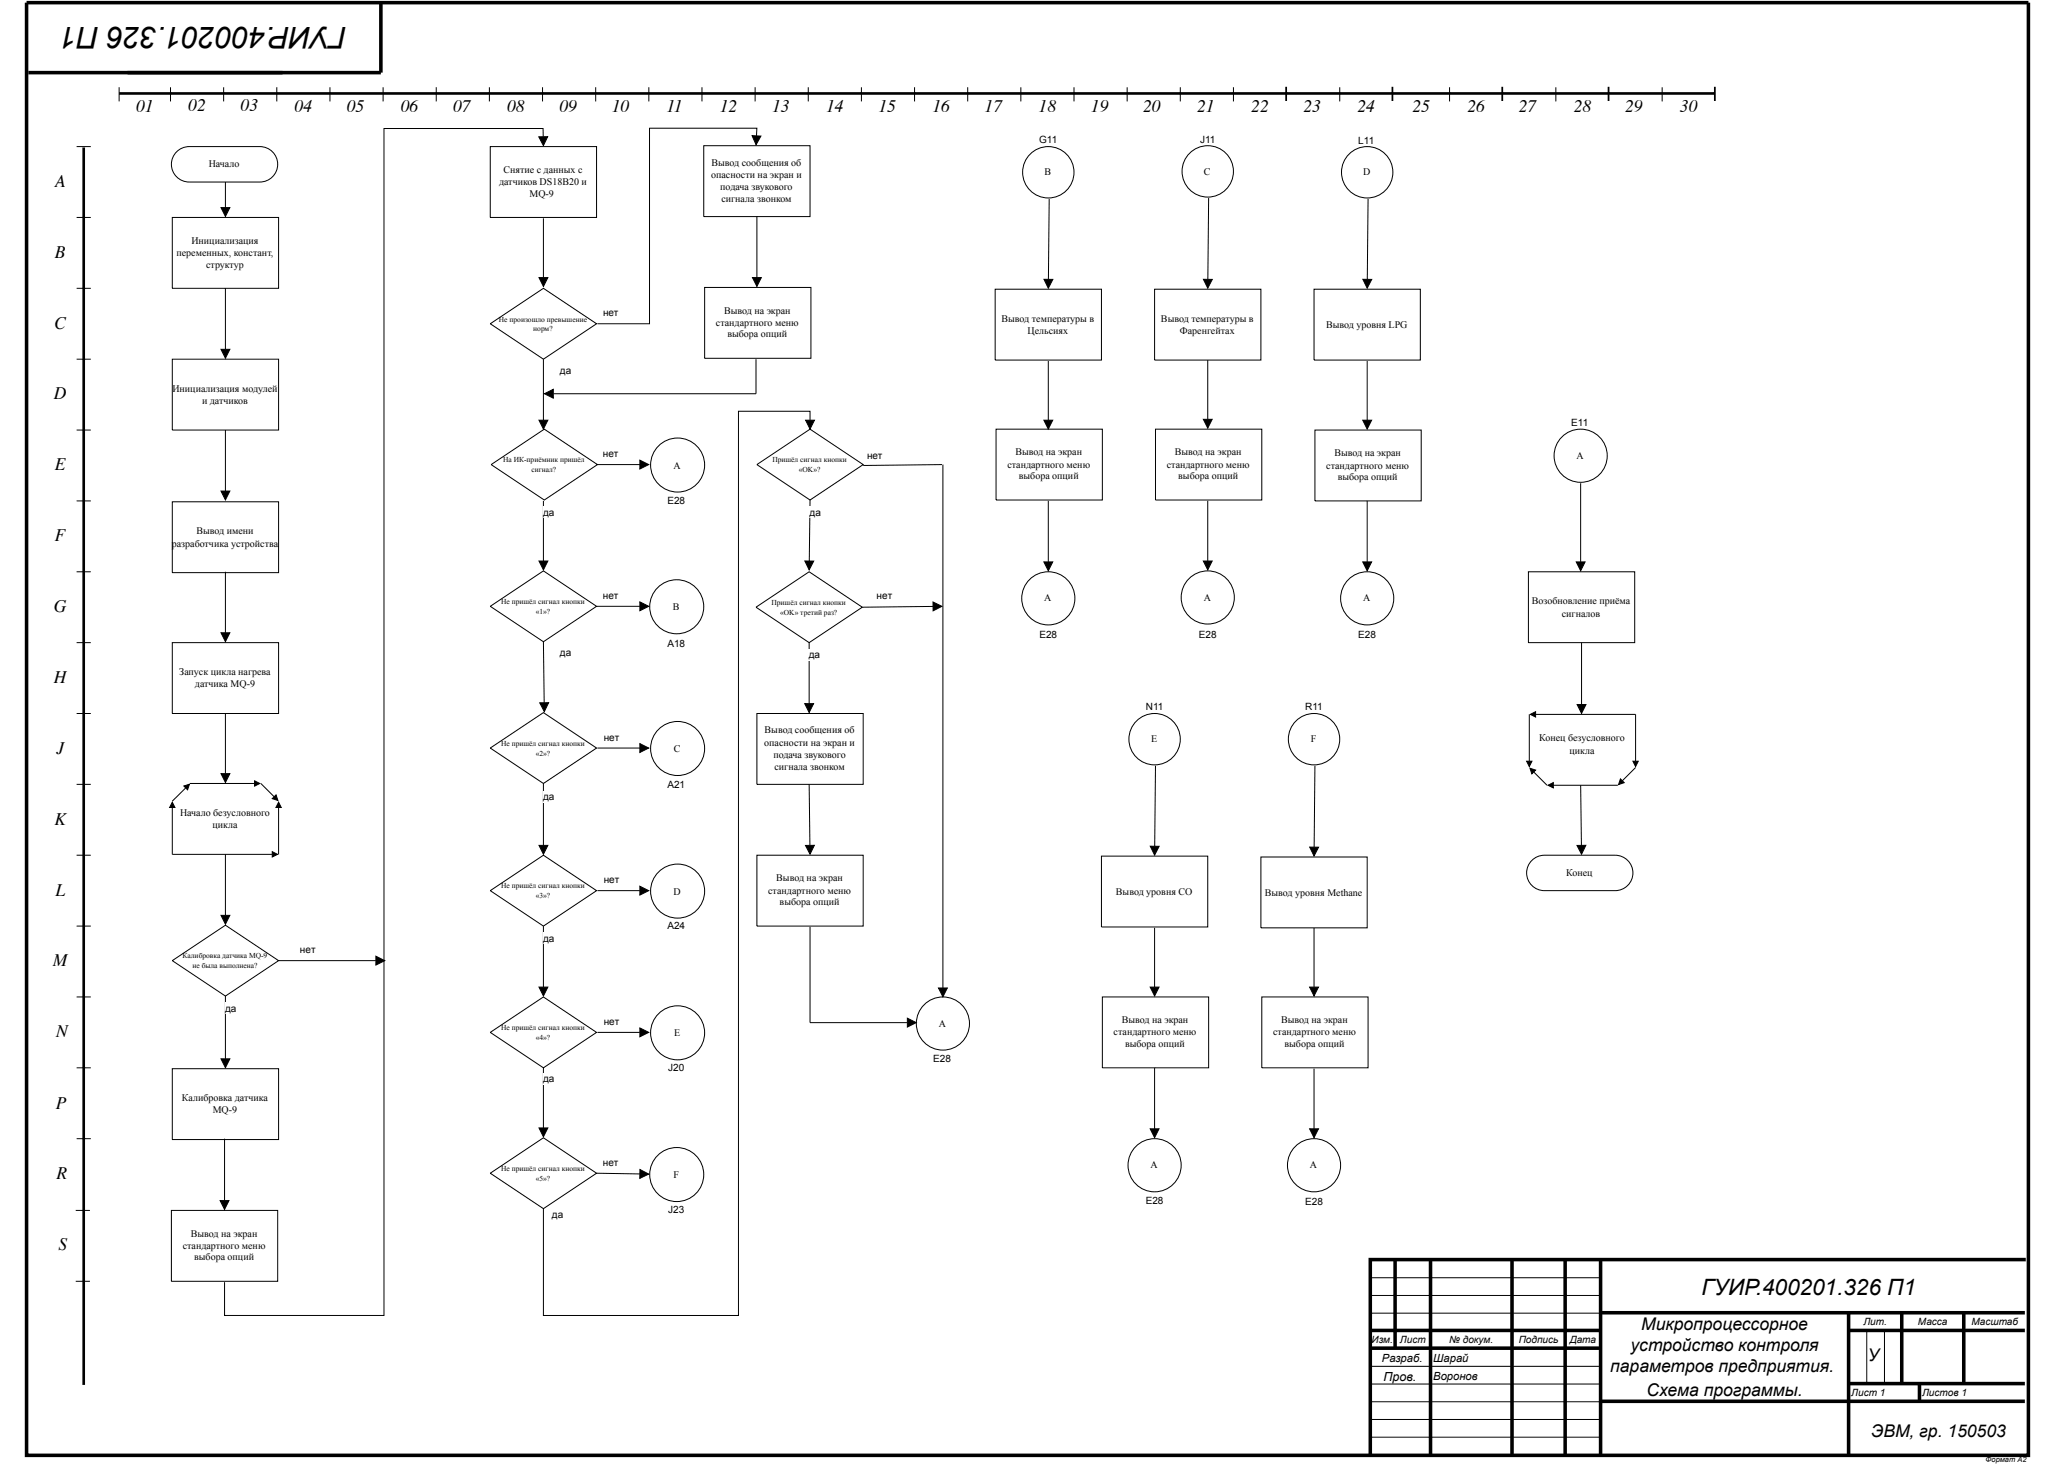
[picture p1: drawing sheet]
<svg xmlns="http://www.w3.org/2000/svg" width="593mm" height="421mm" viewBox="0 0 593 421" stroke-linecap="round" stroke-linejoin="round" font-family="sans-serif">
<g fill="none" stroke="#000" stroke-width="1" stroke-linecap="butt">
<path d="M7.6 .8h573.5v416.1h-573.5zM109.1 1v19.8h-101M399.7 360.8v25.4M409.8 360.8v55.9M433.2 360.8v55.9M448.4 360.8v55.9M458.5 376.1h121.6M458.5 360.8v55.9M529.6 376.1v40.6M544.8 376.1v20.3M562.6 376.1v20.3M580.3 360.8h-187.7v55.9"/>
<path d="M392.6 381.1h65.9M392.6 386.2h65.9M529.6 381.1h50.5M529.6 396.4h50.5M549.9 396.4v5M458.5 401.4h121.6"/>
</g>
<path d="M34.1 26.8h457M24 42.2v354.5" fill="none" stroke="#000" stroke-width=".76" stroke-linecap="butt"/>
<g fill="none" stroke="#000" stroke-width=".29">
<path d="M34.1 25v4.1M48.8 25v4.1M64.1 25v4.1M79.3 25v4.1M94.5 25v4.1M109.7 25v4.1M125 25v4.1M140.2 25v4.1M155.4 25v4.1M170.6 25v4.1M185.9 25v4.1M201.1 25v4.1"/>
<path d="M216.3 25v4.1M231.5 25v4.1M246.8 25v4.1M262 25v4.1M277.2 25v4.1M292.4 25v4.1M307.7 25v4.1M322.9 25v4.1M338.1 25v4.1M353.4 25v4.1M383.8 25v4.1M415.3 25v4.1"/>
<path d="M445.7 25v4.1M476.2 25v4.1M21.9 42h4.1M21.9 62.3h4.1M21.9 82.6h4.1M21.9 102.9h4.1M21.9 123.2h4.1M21.9 143.5h4.1M21.9 163.8h4.1M21.9 184.1h4.1M21.9 204.4h4.1M21.9 224.7h4.1"/>
<path d="M21.9 245h4.1M21.9 265.3h4.1M21.9 285.6h4.1M21.9 305.9h4.1M21.9 326.2h4.1M21.7 346.8h4.1M21.7 367.1h4.1M392.7 366h66M392.7 371.1h66M392.7 376.2h66M392.7 391.4h66M392.7 396.5h66"/>
<path d="M534.8 381.3v15.2M539.9 381.3v15.2M392.7 401.6h66M392.7 406.6h66M392.7 411.7h66"/>
</g>
<path d="M368.4 24.9v4M398.9 24.9v4M430.4 24.9v4M460.8 24.9v4M491.3 24.9v4" fill="none" stroke="#000" stroke-width=".51"/>
<path d="M50.3 43.8a5.1 5.1 0 0 1 3.9-1.8h20.2a5.1 5.1 0 0 1 5.2 5.1 5.1 5.1 0 0 1-5.2 5h-20.2a5.1 5.1 0 0 1-4.6-2.9 5.1 5.1 0 0 1 .7-5.4z" fill="#fff"/>
<path d="M50.3 43.8a5.1 5.1 0 0 1 3.9-1.8h20.2a5.1 5.1 0 0 1 5.2 5.1 5.1 5.1 0 0 1-5.2 5h-20.2a5.1 5.1 0 0 1-4.6-2.9 5.1 5.1 0 0 1 .7-5.4z" fill="none" stroke="#000" stroke-width=".29"/>
<path d="M49.4 62.3h30.4v20.3h-30.4z" fill="#fff"/>
<path d="M49.4 62.3h30.4v20.3h-30.4z" fill="none" stroke="#000" stroke-width=".29"/>
<path d="M49.4 102.9h30.4v20.3h-30.4z" fill="#fff"/>
<path d="M49.4 102.9h30.4v20.3h-30.4z" fill="none" stroke="#000" stroke-width=".29"/>
<path d="M49.4 143.8h30.4v20.3h-30.4z" fill="#fff"/>
<path d="M49.4 143.8h30.4v20.3h-30.4z" fill="none" stroke="#000" stroke-width=".29"/>
<path d="M140.5 92.7l15.2-10.1 15.2 10.1-15.2 10.2z" fill="#fff"/>
<path d="M140.5 92.7l15.2-10.1 15.2 10.1-15.2 10.2zM49.4 229.8l.7 1.5h-1.5zM49.4 231.3v13.4h28.6M52.7 225.2l1.6-.6-.6 1.7zM53.2 225.7l-3.8 3.8M54.4 224.4h18.5M72.9 223.7l1.5 .7-1.5 .8zM74.7 224.4l3.8 3.8M79.1 227.7l.5 1.6-1.6-.5zM79.8 229.8l.8 1.5h-1.6zM79.8 231.3v13.4M78 244l1.5 .7-1.5 .8z" fill="none" stroke="#000" stroke-width=".29"/>
<path d="M49.4 229.8l.7 1.5h-1.5zM52.7 225.2l1.6-.6-.6 1.7zM72.9 223.7l1.5 .7-1.5 .8zM79.1 227.7l.5 1.6-1.6-.5zM79.8 229.8l.8 1.5h-1.6zM78 244l1.5 .7-1.5 .8z" fill="#000"/>
<path d="M49.4 275.2l15.2-10.2 15.2 10.2-15.2 10.1z" fill="#fff"/>
<path d="M49.4 275.2l15.2-10.2 15.2 10.2-15.2 10.1z" fill="none" stroke="#000" stroke-width=".29"/>
<path d="M140.5 42h30.4v20.3h-30.4z" fill="#fff"/>
<path d="M140.5 42h30.4v20.3h-30.4z" fill="none" stroke="#000" stroke-width=".29"/>
<circle cx="300.3" cy="49.4" r="7.4" fill="#fff"/>
<circle cx="300.3" cy="49.4" r="7.4" fill="none" stroke="#000" stroke-width=".29"/>
<path d="M285.1 82.9h30.4v20.3h-30.4z" fill="#fff"/>
<path d="M285.1 82.9h30.4v20.3h-30.4z" fill="none" stroke="#000" stroke-width=".29"/>
<path d="M285.3 122.9h30.5v20.3h-30.5z" fill="#fff"/>
<path d="M285.3 122.9h30.5v20.3h-30.5z" fill="none" stroke="#000" stroke-width=".29"/>
<path d="M49.4 184.1h30.4v20.3h-30.4z" fill="#fff"/>
<path d="M49.4 184.1h30.4v20.3h-30.4z" fill="none" stroke="#000" stroke-width=".29"/>
<path d="M49.4 306.2h30.4v20.3h-30.4z" fill="#fff"/>
<path d="M49.4 306.2h30.4v20.3h-30.4z" fill="none" stroke="#000" stroke-width=".29"/>
<path d="M49.1 346.8h30.5v20.3h-30.5z" fill="#fff"/>
<path d="M49.1 346.8h30.5v20.3h-30.5z" fill="none" stroke="#000" stroke-width=".29"/>
<path d="M140.7 133.1l15.2-10.2 15.3 10.2-15.3 10.1z" fill="#fff"/>
<path d="M140.7 133.1l15.2-10.2 15.3 10.2-15.3 10.1z" fill="none" stroke="#000" stroke-width=".29"/>
<circle cx="194.1" cy="133.2" r="7.7" fill="#fff"/>
<circle cx="194.1" cy="133.2" r="7.7" fill="none" stroke="#000" stroke-width=".29"/>
<path d="M140.5 173.7l15.2-10.2 15.2 10.2-15.2 10.1z" fill="#fff"/>
<path d="M140.5 173.7l15.2-10.2 15.2 10.2-15.2 10.1z" fill="none" stroke="#000" stroke-width=".29"/>
<path d="M140.5 295.7l15.2-10.1 15.2 10.1-15.2 10.2z" fill="#fff"/>
<path d="M140.5 295.7l15.2-10.1 15.2 10.1-15.2 10.2z" fill="none" stroke="#000" stroke-width=".29"/>
<path d="M140.5 336.1l15.2-10.2 15.2 10.2-15.2 10.1z" fill="#fff"/>
<path d="M140.5 336.1l15.2-10.2 15.2 10.2-15.2 10.1z" fill="none" stroke="#000" stroke-width=".29"/>
<path d="M140.5 214.3l15.2-10.2 15.2 10.2-15.2 10.1z" fill="#fff"/>
<path d="M140.5 214.3l15.2-10.2 15.2 10.2-15.2 10.1z" fill="none" stroke="#000" stroke-width=".29"/>
<path d="M140.5 255.1l15.2-10.1 15.2 10.1-15.2 10.2z" fill="#fff"/>
<path d="M140.5 255.1l15.2-10.1 15.2 10.1-15.2 10.2z" fill="none" stroke="#000" stroke-width=".29"/>
<path d="M201.6 41.7h30.5v20.3h-30.5z" fill="#fff"/>
<path d="M201.6 41.7h30.5v20.3h-30.5z" fill="none" stroke="#000" stroke-width=".29"/>
<path d="M201.9 82.3h30.4v20.3h-30.4z" fill="#fff"/>
<path d="M201.9 82.3h30.4v20.3h-30.4z" fill="none" stroke="#000" stroke-width=".29"/>
<circle cx="452.8" cy="130.6" r="7.6" fill="#fff"/>
<g fill="none" stroke="#000" stroke-width=".29">
<path d="M437.3 218.1h1.6l-.8 1.5zM438.1 204.7v13.4M438.4 204.7l1.5-.8v1.5zM439.9 204.7h28.7v13.4M467.8 218.1h1.5l-.7 1.5zM468.6 219.9l-3.8 3.8M438.3 220.1l1.6 .5-1.1 1.1zM439.4 221.2l3.8 3.8M443.5 225l1.5-.8v1.5zM445 225h18.5M464.2 223.1l1.1 1.1-1.6 .6z"/>
<circle cx="452.8" cy="130.6" r="7.6"/>
</g>
<path d="M437.3 218.1h1.6l-.8 1.5zM438.4 204.7l1.5-.8v1.5zM467.8 218.1h1.5l-.7 1.5zM438.3 220.1l1.6 .5-1.1 1.1zM443.5 225l1.5-.8v1.5zM464.2 223.1l1.1 1.1-1.6 .6z" fill="#000"/>
<path d="M438.5 246.8a5.1 5.1 0 0 1 3.9-1.8h20.3a5.1 5.1 0 0 1 5.1 5.1 5.1 5.1 0 0 1-5.1 5h-20.3a5.1 5.1 0 0 1-4.6-2.9 5.1 5.1 0 0 1 .7-5.4z" fill="#fff"/>
<path d="M438.5 246.8a5.1 5.1 0 0 1 3.9-1.8h20.3a5.1 5.1 0 0 1 5.1 5.1 5.1 5.1 0 0 1-5.1 5h-20.3a5.1 5.1 0 0 1-4.6-2.9 5.1 5.1 0 0 1 .7-5.4z" fill="none" stroke="#000" stroke-width=".29"/>
<path d="M437.8 163.8h30.5v20.3h-30.5z" fill="#fff"/>
<path d="M437.8 163.8h30.5v20.3h-30.5z" fill="none" stroke="#000" stroke-width=".29"/>
<path d="M216.8 133.1l15.3-10.2 15.2 10.2-15.2 10.1z" fill="#fff"/>
<path d="M216.8 133.1l15.3-10.2 15.2 10.2-15.2 10.1z" fill="none" stroke="#000" stroke-width=".29"/>
<path d="M216.8 204.4h30.5v20.3h-30.5z" fill="#fff"/>
<path d="M216.8 204.4h30.5v20.3h-30.5z" fill="none" stroke="#000" stroke-width=".29"/>
<path d="M216.6 173.9l15.2-10.1 15.2 10.1-15.2 10.2z" fill="#fff"/>
<path d="M216.6 173.9l15.2-10.1 15.2 10.1-15.2 10.2z" fill="none" stroke="#000" stroke-width=".29"/>
<circle cx="270.1" cy="293.2" r="7.6" fill="#fff"/>
<circle cx="270.1" cy="293.2" r="7.6" fill="none" stroke="#000" stroke-width=".29"/>
<circle cx="193.9" cy="173.8" r="7.7" fill="#fff"/>
<circle cx="193.9" cy="173.8" r="7.7" fill="none" stroke="#000" stroke-width=".29"/>
<circle cx="194.1" cy="214.4" r="7.7" fill="#fff"/>
<circle cx="194.1" cy="214.4" r="7.7" fill="none" stroke="#000" stroke-width=".29"/>
<circle cx="194.1" cy="255.3" r="7.7" fill="#fff"/>
<circle cx="194.1" cy="255.3" r="7.7" fill="none" stroke="#000" stroke-width=".29"/>
<circle cx="194.1" cy="295.9" r="7.7" fill="#fff"/>
<circle cx="194.1" cy="295.9" r="7.7" fill="none" stroke="#000" stroke-width=".29"/>
<circle cx="193.9" cy="336.5" r="7.7" fill="#fff"/>
<circle cx="193.9" cy="336.5" r="7.7" fill="none" stroke="#000" stroke-width=".29"/>
<path d="M216.8 245h30.5v20.3h-30.5z" fill="#fff"/>
<path d="M216.8 245h30.5v20.3h-30.5z" fill="none" stroke="#000" stroke-width=".29"/>
<circle cx="300.3" cy="171.4" r="7.6" fill="#fff"/>
<circle cx="300.3" cy="171.4" r="7.6" fill="none" stroke="#000" stroke-width=".29"/>
<circle cx="346" cy="49.1" r="7.4" fill="#fff"/>
<circle cx="346" cy="49.1" r="7.4" fill="none" stroke="#000" stroke-width=".29"/>
<path d="M330.8 82.9h30.4v20.3h-30.4z" fill="#fff"/>
<path d="M330.8 82.9h30.4v20.3h-30.4z" fill="none" stroke="#000" stroke-width=".29"/>
<path d="M331 122.9h30.5v20.3h-30.5z" fill="#fff"/>
<path d="M331 122.9h30.5v20.3h-30.5z" fill="none" stroke="#000" stroke-width=".29"/>
<circle cx="346" cy="171.2" r="7.6" fill="#fff"/>
<circle cx="346" cy="171.2" r="7.6" fill="none" stroke="#000" stroke-width=".29"/>
<circle cx="391.7" cy="49.4" r="7.4" fill="#fff"/>
<circle cx="391.7" cy="49.4" r="7.4" fill="none" stroke="#000" stroke-width=".29"/>
<path d="M376.4 82.9h30.5v20.3h-30.5z" fill="#fff"/>
<path d="M376.4 82.9h30.5v20.3h-30.5z" fill="none" stroke="#000" stroke-width=".29"/>
<path d="M376.7 123.2h30.4v20.3h-30.4z" fill="#fff"/>
<path d="M376.7 123.2h30.4v20.3h-30.4z" fill="none" stroke="#000" stroke-width=".29"/>
<circle cx="391.7" cy="171.4" r="7.6" fill="#fff"/>
<circle cx="391.7" cy="171.4" r="7.6" fill="none" stroke="#000" stroke-width=".29"/>
<circle cx="330.8" cy="211.8" r="7.4" fill="#fff"/>
<circle cx="330.8" cy="211.8" r="7.4" fill="none" stroke="#000" stroke-width=".29"/>
<path d="M315.5 245.3h30.5v20.3h-30.5z" fill="#fff"/>
<path d="M315.5 245.3h30.5v20.3h-30.5z" fill="none" stroke="#000" stroke-width=".29"/>
<path d="M315.8 285.6h30.4v20.3h-30.4z" fill="#fff"/>
<path d="M315.8 285.6h30.4v20.3h-30.4z" fill="none" stroke="#000" stroke-width=".29"/>
<circle cx="330.8" cy="333.8" r="7.6" fill="#fff"/>
<circle cx="330.8" cy="333.8" r="7.6" fill="none" stroke="#000" stroke-width=".29"/>
<circle cx="376.4" cy="211.8" r="7.4" fill="#fff"/>
<circle cx="376.4" cy="211.8" r="7.4" fill="none" stroke="#000" stroke-width=".29"/>
<path d="M361.2 245.5h30.5v20.3h-30.5z" fill="#fff"/>
<path d="M361.2 245.5h30.5v20.3h-30.5z" fill="none" stroke="#000" stroke-width=".29"/>
<path d="M361.5 285.6h30.4v20.3h-30.4z" fill="#fff"/>
<path d="M361.5 285.6h30.4v20.3h-30.4z" fill="none" stroke="#000" stroke-width=".29"/>
<circle cx="376.4" cy="333.8" r="7.6" fill="#fff"/>
<g fill="none" stroke="#000" stroke-width=".29">
<path d="M63.3 59.5h2.5l-1.2 2.5zM64.6 52.1v7.4M64.6 82.6v17.5M63.3 100.1h2.5l-1.2 2.5zM64.6 123.2v17.5M63.3 140.7h2.5l-1.2 2.5zM64.6 163.8v17.5M63.3 181.3h2.5l-1.2 2.5zM64.6 204.4v17.2M63.3 221.6h2.5l-1.2 2.6zM64.6 244.7v17.5M63.3 262.2h2.5l-1.2 2.6z"/>
<path d="M79.8 275.2h27.9M107.7 273.9l2.5 1.3-2.5 1.3zM64.3 326.2v17.7M63.1 343.9h2.5l-1.3 2.6z"/>
<circle cx="376.4" cy="333.8" r="7.6"/>
</g>
<path d="M63.3 59.5h2.5l-1.2 2.5zM63.3 100.1h2.5l-1.2 2.5zM63.3 140.7h2.5l-1.2 2.5zM63.3 181.3h2.5l-1.2 2.5zM63.3 221.6h2.5l-1.2 2.6zM63.3 262.2h2.5l-1.2 2.6zM107.7 273.9l2.5 1.3-2.5 1.3zM63.1 343.9h2.5l-1.3 2.6z" fill="#000"/>
<path d="M86 270.5h4.3v3.3h-4.3z" fill="#fff"/>
<path d="M300.6 57l-.3 23M299.1 80h2.5l-1.3 2.6zM155.7 102.9v17.5M300.3 103.4v17M154.4 120.4h2.5l-1.2 2.5zM299 120.4h2.6l-1.3 2.5zM300.3 143.5v17.5M299 161h2.6l-1.3 2.5z" fill="none" stroke="#000" stroke-width=".29"/>
<path d="M299.1 80h2.5l-1.3 2.6zM154.4 120.4h2.5l-1.2 2.5zM299 120.4h2.6l-1.3 2.5zM299 161h2.6l-1.3 2.5z" fill="#000"/>
<path d="M160.4 104.5h3.3v3.3h-3.3z" fill="#fff"/>
<path d="M154.4 39.2h2.5l-1.2 2.5zM155.6 39.2v-2.4h-45.6v340h-45.7v-9.5M64.6 285.3v18M63.3 303.3h2.5l-1.2 2.6z" fill="none" stroke="#000" stroke-width=".29"/>
<path d="M154.4 39.2h2.5l-1.2 2.5zM63.3 303.3h2.5l-1.2 2.6z" fill="#000"/>
<path d="M64.5 287.2h3.3v3.3h-3.3z" fill="#fff"/>
<path d="M154.4 79.5h2.5l-1.2 2.6zM155.7 62.5v17M155.7 143.5v17.2M154.4 160.7h2.5l-1.2 2.6z" fill="none" stroke="#000" stroke-width=".29"/>
<path d="M154.4 79.5h2.5l-1.2 2.6zM154.4 160.7h2.5l-1.2 2.6z" fill="#000"/>
<path d="M155.6 145.1h3.2v3.3h-3.2z" fill="#fff"/>
<path d="M170.9 133.1h12.4M183.3 131.8l2.5 1.3-2.5 1.3z" fill="none" stroke="#000" stroke-width=".29"/>
<path d="M183.3 131.8l2.5 1.3-2.5 1.3z" fill="#000"/>
<path d="M172.8 128.4h4.3v3.3h-4.3z" fill="#fff"/>
<path d="M155.7 183.8l.2 17.5M154.6 201.3h2.6l-1.3 2.6z" fill="none" stroke="#000" stroke-width=".29"/>
<path d="M154.6 201.3h2.6l-1.3 2.6z" fill="#000"/>
<path d="M160.4 185.5h3.3v3.3h-3.3z" fill="#fff"/>
<path d="M155.7 305.9v17.2M154.4 323.1h2.5l-1.2 2.6z" fill="none" stroke="#000" stroke-width=".29"/>
<path d="M154.4 323.1h2.5l-1.2 2.6z" fill="#000"/>
<path d="M155.6 307.5h3.2v3.3h-3.2z" fill="#fff"/>
<path d="M155.7 224.4v17.8M154.4 242.2h2.5l-1.2 2.5z" fill="none" stroke="#000" stroke-width=".29"/>
<path d="M154.4 242.2h2.5l-1.2 2.5z" fill="#000"/>
<path d="M155.6 226.6h3.2v3.3h-3.2z" fill="#fff"/>
<g fill="none" stroke="#000" stroke-width=".29">
<path d="M215.5 38.9l2.5 .1-1.4 2.5zM216.7 38.9l.1-2.2h-30.7v56h-14.9M215.6 79.5h2.5l-1.3 2.6zM216.8 62v17.5M156 112.8l2.5-1.3v2.6zM216.6 102.9v9.9h-58.1M230.8 120.4h2.5l-1.2 2.5zM232.1 120.4v-2.6h-20.5v259h-55.9v-30.6M452.8 138.4v22.6M451.6 161h2.5l-1.3 2.5zM453.1 184.1v17.7M451.8 201.8h2.5l-1.2 2.6z"/>
<path d="M452.8 225l.2 17.2M451.8 242.2h2.5l-1.2 2.5z"/>
</g>
<path d="M215.5 38.9l2.5 .1-1.4 2.5zM215.6 79.5h2.5l-1.3 2.6zM156 112.8l2.5-1.3v2.6zM230.8 120.4h2.5l-1.2 2.5zM451.6 161h2.5l-1.3 2.5zM451.8 201.8h2.5l-1.2 2.6zM451.8 242.2h2.5l-1.2 2.5z" fill="#000"/>
<path d="M158.1 346.4h3.3v3.3h-3.3z" fill="#fff"/>
<path d="M155.7 265.3v17.5M154.4 282.8h2.5l-1.2 2.5z" fill="none" stroke="#000" stroke-width=".29"/>
<path d="M154.4 282.8h2.5l-1.2 2.5z" fill="#000"/>
<path d="M155.6 267.2h3.2v3.3h-3.2z" fill="#fff"/>
<path d="M232.1 143.2l-.3 17.5M230.6 160.7h2.5l-1.3 2.6z" fill="none" stroke="#000" stroke-width=".29"/>
<path d="M230.6 160.7h2.5l-1.3 2.6z" fill="#000"/>
<path d="M231.9 145.1h3.3v3.3h-3.3z" fill="#fff"/>
<path d="M269.9 133.1l-22.6 .2M231.8 184.1v17.5M230.5 201.6h2.6l-1.3 2.5zM232.1 293h27.8M259.9 291.7l2.6 1.3-2.6 1.2z" fill="none" stroke="#000" stroke-width=".29"/>
<path d="M230.5 201.6h2.6l-1.3 2.5zM259.9 291.7l2.6 1.3-2.6 1.2z" fill="#000"/>
<path d="M231.7 186h3.3v3.3h-3.3z" fill="#fff"/>
<path d="M267.3 172.5l2.5 1.2-2.5 1.3zM267.3 173.7l-20.3 .2" fill="none" stroke="#000" stroke-width=".29"/>
<path d="M267.3 172.5l2.5 1.2-2.5 1.3z" fill="#000"/>
<path d="M251.2 169h4.3v3.3h-4.3z" fill="#fff"/>
<path d="M270.1 133.1v149.9M170.9 173.7h12.4M183.3 172.4l2.5 1.3-2.5 1.3zM232.1 265.6v27.4M268.9 283h2.5l-1.3 2.6z" fill="none" stroke="#000" stroke-width=".29"/>
<path d="M183.3 172.4l2.5 1.3-2.5 1.3zM268.9 283h2.5l-1.3 2.6z" fill="#000"/>
<path d="M172.8 169h4.3v3.3h-4.3z" fill="#fff"/>
<path d="M171.2 214.3h12.1M183.3 213l2.5 1.3-2.5 1.3z" fill="none" stroke="#000" stroke-width=".29"/>
<path d="M183.3 213l2.5 1.3-2.5 1.3z" fill="#000"/>
<path d="M173.1 209.6h4.3v3.3h-4.3z" fill="#fff"/>
<path d="M171.2 255.1h12.1M183.3 253.9l2.5 1.2-2.5 1.3z" fill="none" stroke="#000" stroke-width=".29"/>
<path d="M183.3 253.9l2.5 1.2-2.5 1.3z" fill="#000"/>
<path d="M173.1 250.5h4.3v3.3h-4.3z" fill="#fff"/>
<path d="M171.2 295.7h12.1M183.3 294.5l2.5 1.2-2.5 1.3z" fill="none" stroke="#000" stroke-width=".29"/>
<path d="M183.3 294.5l2.5 1.2-2.5 1.3z" fill="#000"/>
<path d="M173.1 291.1h4.3v3.3h-4.3z" fill="#fff"/>
<path d="M170.9 336.1l12.4 .2M183.3 335l2.5 1.3-2.5 1.3z" fill="none" stroke="#000" stroke-width=".29"/>
<path d="M183.3 335l2.5 1.3-2.5 1.3z" fill="#000"/>
<path d="M172.8 331.4h4.3v3.3h-4.3z" fill="#fff"/>
<g fill="none" stroke="#000" stroke-width=".29">
<path d="M346.2 56.7l-.2 23.3M391.9 57l-.2 23M344.8 80h2.5l-1.3 2.6zM390.4 80h2.6l-1.3 2.6zM346 103.2v16.9M391.7 103.4v17M344.7 120.1h2.6l-1.3 2.6zM390.4 120.4h2.5l-1.2 2.5zM346 143.5v17.2M391.7 143.5v17.5M344.7 160.7h2.6l-1.3 2.6zM390.4 161h2.5l-1.2 2.5z"/>
<path d="M331 219.4l-.2 23M376.7 219.4l-.2 23.3M231.8 224.7l.2 17.5M230.8 242.2h2.5l-1.2 2.5zM329.5 242.4h2.6l-1.3 2.6zM375.2 242.7h2.5l-1.3 2.5zM330.8 265.8v17M376.4 265.8v17M329.5 282.8h2.5l-1.2 2.5zM375.2 282.8h2.5l-1.3 2.5zM330.8 305.9v17.5M376.4 306.2v17.2"/>
<path d="M329.5 323.4h2.5l-1.2 2.5zM375.2 323.4h2.5l-1.3 2.5z"/>
</g>
<g fill="#000">
<path d="M344.8 80h2.5l-1.3 2.6zM390.4 80h2.6l-1.3 2.6zM344.7 120.1h2.6l-1.3 2.6zM390.4 120.4h2.5l-1.2 2.5zM344.7 160.7h2.6l-1.3 2.6zM390.4 161h2.5l-1.2 2.5zM230.8 242.2h2.5l-1.2 2.5zM329.5 242.4h2.6l-1.3 2.6zM375.2 242.7h2.5l-1.3 2.5zM329.5 282.8h2.5l-1.2 2.5zM375.2 282.8h2.5l-1.3 2.5zM329.5 323.4h2.5l-1.2 2.5z"/>
<path d="M375.2 323.4h2.5l-1.3 2.5z"/>
</g>
<text font-size="8.6" x="99.3" y="7.6" transform="rotate(180 99.3 7.6)">ГУИР.400201.326 П1</text>
<text font-size="6.4" x="487.5" y="371">ГУИР.400201.326 П1</text>
<g font-size="5">
<text x="39" y="32">01</text>
<text x="54" y="31.7">02</text>
<text x="68.9" y="31.7">03</text>
<text x="84.4" y="32.2">04</text>
<text x="99.4" y="32.2">05</text>
<text x="114.9" y="32">06</text>
<text x="129.8" y="32.2">07</text>
<text x="145.3" y="32.2">08</text>
<text x="160.3" y="32.2">09</text>
<text x="175.2" y="32">10</text>
<text x="190.9" y="32.2">11</text>
<text x="206.2" y="32.2">12</text>
<text x="221.2" y="32.2">13</text>
<text x="236.7" y="32.2">14</text>
<text x="251.6" y="32.2">15</text>
<text x="267.1" y="32">16</text>
<text x="282.1" y="32.2">17</text>
<text x="297.6" y="32.2">18</text>
<text x="312.5" y="32.2">19</text>
<text x="327.5" y="32">20</text>
<text x="343" y="32.2">21</text>
<text x="358.5" y="32.2">22</text>
<text x="373.4" y="32.2">23</text>
<text x="388.9" y="32">24</text>
<text x="404.6" y="32.2">25</text>
<text x="420.4" y="32.2">26</text>
<text x="435.1" y="32.2">27</text>
<text x="450.8" y="32">28</text>
<text x="465.5" y="32.2">29</text>
<text x="481.3" y="32.2">30</text>
<text x="15.7" y="53.5">A</text>
<text x="15.7" y="73.8">B</text>
<text x="15.6" y="94.1">C</text>
<text x="15.4" y="114.4">D</text>
<text x="15.7" y="134.7">E</text>
<text x="15.7" y="155">F</text>
<text x="15.4" y="175.3">G</text>
<text x="15.4" y="195.6">H</text>
<text x="16.1" y="215.9">J</text>
<text x="15.6" y="236.2">K</text>
<text x="15.9" y="256.5">L</text>
<text x="15.2" y="276.8">M</text>
<text x="16.1" y="297.1">N</text>
<text x="16" y="317.7">P</text>
<text x="16.2" y="337.7">R</text>
<text x="16.8" y="358">S</text>
<text x="470.2" y="380.9">Микропроцессорное</text>
<text x="467.1" y="387">устройство контроля</text>
<text x="461.3" y="393.1">параметров предприятия.</text>
<text x="535.1" y="390">У</text>
<text x="471.7" y="399.9">Схема программы.</text>
<text x="536.1" y="411.6">ЭВМ, гр. 150503</text>
</g>
<text font-size="3.6" x="396.3" y="395.6">Пров.</text>
<g font-size="3.2">
<text x="395.9" y="390.3">Разраб.</text>
<text x="410.6" y="390.3">Шарай</text>
<text x="410.6" y="395.3">Воронов</text>
</g>
<g font-size="2.9">
<text x="297.7" y="41.1">G11</text>
<text x="343.8" y="41.1">J11</text>
<text x="389.1" y="41.4">L11</text>
<text x="59.8" y="48">Начало</text>
<text x="203.8" y="47.5">Вывод сообщения об</text>
<text x="143" y="53">датчиков DS18B20 и</text>
<text x="144.2" y="49.5">Снятие с данных с</text>
<text x="203.7" y="51">опасности на экран и</text>
<text x="299.2" y="50.2">B</text>
<text x="344.9" y="50">C</text>
<text x="390.5" y="50.2">D</text>
<text x="151.7" y="56.3">MQ-9</text>
<text x="206.3" y="54.6">подача звукового</text>
<text x="206.7" y="57.9">сигнала звонком</text>
<text x="54.8" y="69.8">Инициализация</text>
<text x="50.6" y="73.3">переменных, констант,</text>
<text x="59" y="76.6">структур</text>
<text x="207.4" y="89.8">Вывод на экран</text>
<text x="172.8" y="90.6">нет</text>
<text x="205.1" y="93.4">стандартного меню</text>
<text x="286.9" y="92.1">Вывод температуры в</text>
<text x="294.4" y="95.7">Цельсиях</text>
<text x="332.6" y="92.1">Вывод температуры в</text>
<text x="338" y="95.7">Фаренгейтах</text>
<text x="379.9" y="93.9">Вывод уровня LPG</text>
<text x="208.4" y="96.7">выбора опций</text>
<text x="160.4" y="107.1">да</text>
<text x="49.4" y="112.2">Инициализация модулей</text>
<text x="57.9" y="115.7">и датчиков</text>
<text x="450.1" y="122.1">E11</text>
<text x="172.7" y="130.9">нет</text>
<text x="248.4" y="131.4">нет</text>
<text x="290.9" y="130.4">Вывод на экран</text>
<text x="336.6" y="130.4">Вывод на экран</text>
<text x="382.3" y="130.7">Вывод на экран</text>
<text x="451.7" y="131.4">A</text>
<text x="193" y="134.2">A</text>
<text x="288.6" y="134">стандартного меню</text>
<text x="291.9" y="137.3">выбора опций</text>
<text x="334.3" y="134">стандартного меню</text>
<text x="337.5" y="137.3">выбора опций</text>
<text x="379.9" y="134.2">стандартного меню</text>
<text x="383.2" y="137.5">выбора опций</text>
<text x="155.6" y="147.7">да</text>
<text x="191.2" y="144.4">E28</text>
<text x="231.9" y="147.7">да</text>
<text x="56.3" y="153">Вывод имени</text>
<text x="49.2" y="156.6">разработчика устройства</text>
<text x="172.7" y="171.5">нет</text>
<text x="251.1" y="171.5">нет</text>
<text x="299.2" y="172.3">A</text>
<text x="344.8" y="172">A</text>
<text x="390.5" y="172.3">A</text>
<text x="438.8" y="173.1">Возобновление приёма</text>
<text x="192.8" y="174.8">B</text>
<text x="447.4" y="176.6">сигналов</text>
<text x="191.2" y="185.2">A18</text>
<text x="297.8" y="182.7">E28</text>
<text x="343.4" y="182.7">E28</text>
<text x="389.1" y="182.7">E28</text>
<text x="160.4" y="188">да</text>
<text x="231.7" y="188.5">да</text>
<text x="51.4" y="193.4">Запуск цикла нагрева</text>
<text x="55.8" y="196.9">датчика MQ-9</text>
<text x="328.2" y="203.5">N11</text>
<text x="373.9" y="203.5">R11</text>
<text x="173" y="212.1">нет</text>
<text x="193" y="215.4">C</text>
<text x="219" y="213.7">опасности на экран и</text>
<text x="219.1" y="210.1">Вывод сообщения об</text>
<text x="329.8" y="212.6">E</text>
<text x="375.5" y="212.6">F</text>
<text x="441" y="212.4">Конец безусловного</text>
<text x="449.6" y="215.9">цикла</text>
<text x="221.6" y="217.2">подача звукового</text>
<text x="221.9" y="220.5">сигнала звонком</text>
<text x="191.2" y="225.8">A21</text>
<text x="51.6" y="233.7">Начало безусловного</text>
<text x="155.6" y="229.1">да</text>
<text x="60.9" y="237.3">цикла</text>
<text x="448.7" y="251">Конец</text>
<text x="173" y="253">нет</text>
<text x="193" y="256.3">D</text>
<text x="220.1" y="256">стандартного меню</text>
<text x="222.4" y="252.5">Вывод на экран</text>
<text x="319.7" y="256.3">Вывод уровня CO</text>
<text x="362.4" y="256.5">Вывод уровня Methane</text>
<text x="223.4" y="259.3">выбора опций</text>
<text x="155.6" y="269.7">да</text>
<text x="191.2" y="266.2">A24</text>
<text x="85.9" y="273">нет</text>
<text x="64.5" y="289.8">да</text>
<text x="173" y="293.6">нет</text>
<text x="321.4" y="293.1">Вывод на экран</text>
<text x="367" y="293.1">Вывод на экран</text>
<text x="193.1" y="296.9">E</text>
<text x="269" y="294.1">A</text>
<text x="319" y="296.6">стандартного меню</text>
<text x="322.3" y="299.9">выбора опций</text>
<text x="364.7" y="296.6">стандартного меню</text>
<text x="368" y="299.9">выбора опций</text>
<text x="267.3" y="304.2">E28</text>
<text x="155.6" y="310.1">да</text>
<text x="191.4" y="306.8">J20</text>
<text x="52.1" y="315.4">Калибровка датчика</text>
<text x="61" y="319">MQ-9</text>
<text x="172.7" y="333.9">нет</text>
<text x="329.6" y="334.7">A</text>
<text x="375.3" y="334.7">A</text>
<text x="192.9" y="337.5">F</text>
<text x="191.4" y="347.4">J23</text>
<text x="328.2" y="344.8">E28</text>
<text x="373.9" y="345.1">E28</text>
<text x="158.1" y="348.9">да</text>
<text x="52.3" y="357.8">стандартного меню</text>
<text x="54.7" y="354.2">Вывод на экран</text>
<text x="55.6" y="361.1">выбора опций</text>
<text x="533.8" y="379.6">Лит.</text>
<text x="549.4" y="379.6">Масса</text>
<text x="564.8" y="379.6">Масштаб</text>
<text x="392.9" y="384.7">Изм.</text>
<text x="401" y="384.7">Лист</text>
<text x="415.2" y="384.7">№ докум.</text>
<text x="435.1" y="384.7">Подпись</text>
<text x="449.7" y="384.7">Дата</text>
<text x="530.3" y="399.9">Лист 1</text>
<text x="550.6" y="399.9">Листов 1</text>
</g>
<g font-size="2.1">
<text x="142.9" y="92.1">Не произошло превышение</text>
<text x="152.8" y="94.9">норм?</text>
<text x="144.1" y="132.5">На ИК-приёмник пришёл</text>
<text x="152.2" y="135.3">сигнал?</text>
<text x="221.3" y="132.5">Пришёл сигнал кнопки</text>
<text x="228.8" y="135.3">«OK»?</text>
<text x="143.6" y="173.1">Не пришёл сигнал кнопки</text>
<text x="221" y="173.3">Пришёл сигнал кнопки</text>
<text x="153.5" y="175.9">«1»?</text>
<text x="223.5" y="176.1">«OK» третий раз?</text>
<text x="143.6" y="213.7">Не пришёл сигнал кнопки</text>
<text x="153.5" y="216.5">«2»?</text>
<text x="143.6" y="254.5">Не пришёл сигнал кнопки</text>
<text x="153.5" y="257.3">«3»?</text>
<text x="52.3" y="274.6">Калибровка датчика MQ-9</text>
<text x="55.1" y="277.4">не была выполнена?</text>
<text x="143.6" y="295.1">Не пришёл сигнал кнопки</text>
<text x="153.5" y="297.9">«4»?</text>
<text x="143.6" y="335.5">Не пришёл сигнал кнопки</text>
<text x="153.5" y="338.3">«5»?</text>
<text x="568.8" y="418.9">Формат А2</text>
</g>
</svg>
